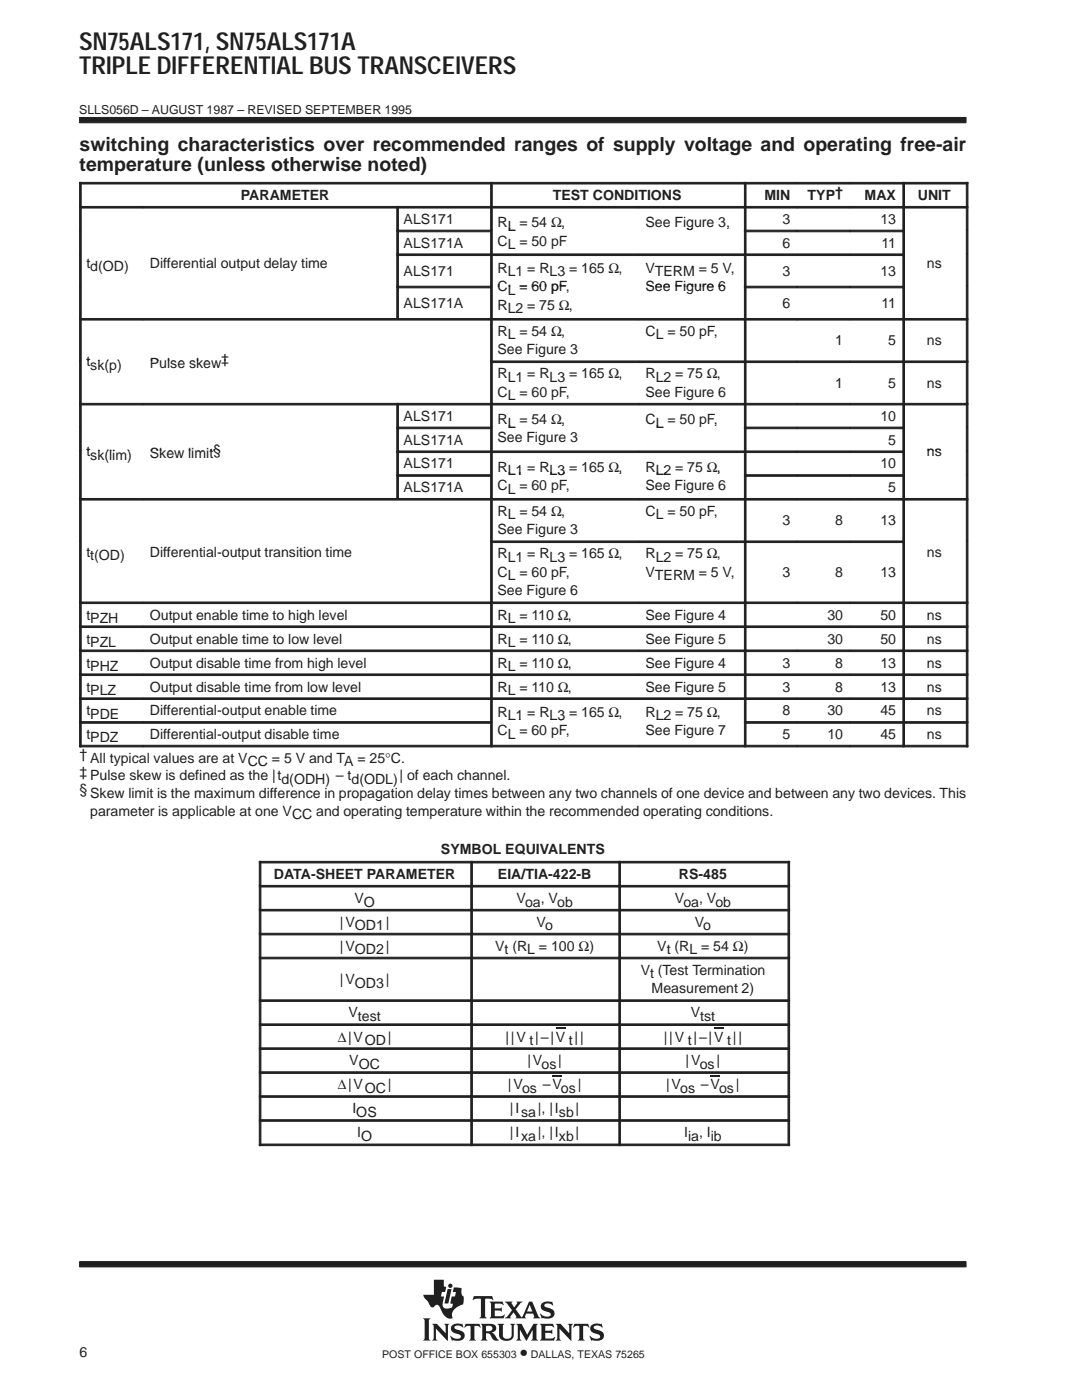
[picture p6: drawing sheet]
<svg xmlns="http://www.w3.org/2000/svg" width="216mm" height="279mm" viewBox="0 0 216 279" stroke-linecap="round" stroke-linejoin="round" font-family="sans-serif">
<g fill="#231f20" stroke="#231f20" stroke-width=".2">
<path d="M15.9 23.4h176.9v1.1h-176.9z" fill-rule="evenodd"/>
<path d="M15.9 251.8h176.9v1h-176.9z" fill-rule="evenodd"/>
</g>
<g fill="#231f20">
<path d="M89.3 257.3h.8l-.6 2.8h-.8z"/>
<path d="M95.9 264.2h2.1a.85 .85 0 0 1 1 .8 .85 .85 0 0 1-.9 .9l.4 .3 .7 1 .4 .2-.2 .1a1.11 1.11 0 0 1-1.4-.9l-.3-.4-.7-.1v1l.3 .4h-1.4l.3-.5v-2.3z" fill-rule="evenodd"/>
<path d="M100.7 259.8h1.6l-.2 .4 .5 .7 .6-.8-.1-.3h1.2l-.5 .3-.9 1.2 1 1.5a.22 .22 0 0 0 .3 0 .22 .22 0 0 0 .1-.2l1.3-2.8h.6l1.2 2.8 .4 .5-1.4-.1a.24 .24 0 0 0 .2-.1 .24 .24 0 0 0 0-.3l-.2-.4h-1.4l-.3 .6 .3 .3h-2.2l.2-.4-.5-.8-.7 .9 .2 .3h-1.3l.5-.4 1-1.2z" fill-rule="evenodd"/>
<path d="M118 264.5a2.12 2.12 0 0 1 1.9-.2l.1-.2 .3 .8-.8-.3h-.7a.35 .35 0 0 0-.3 .2 .35 .35 0 0 0 .2 .4l.5 .2a1.16 1.16 0 0 1 1.2 1.6 1.23 1.23 0 0 1-1.1 .6l-1.1-.1-.2 .1-.4-1 .9 .5 .7 .1a.47 .47 0 0 0 .6-.5 .47 .47 0 0 0-.6-.4 1.29 1.29 0 0 1-1.4-1.5z" fill-rule="evenodd"/>
<path d="M114.6 264.2h2.8l.2 .8-.5-.4h-.6l-.1 .1v2.4l.3 .4h-1.4l.3-.4v-2.4l-.1-.1h-.6l-.6 .4z" fill-rule="evenodd"/>
<path d="M107.7 264.2h2.6l.2 .8-.6-.4-1.1 .1v.9h1l.4-.3v.9l-.3-.2h-1.1v1.1h1.4l.5-.3-.2 .7h-2.8l.3-.5v-2.3z" fill-rule="evenodd"/>
<path d="M110.9 264.2h1l1.7 1.9v-1.5l-.3-.4h1l-.3 .4v3l-2.4-2.4v1.9l.3 .4h-1l.3-.4v-2.5z" fill-rule="evenodd"/>
<path d="M103 264.2h1.1l1.1 2.2 1.2-2.2h.9l-.3 .4v2.5l.4 .4h-1.4l.3-.4v-1.7l-1.3 2.2-1.3-2.3v1.8l.4 .4h-1.1l.3-.5v-2.3z" fill-rule="evenodd"/>
<path d="M90.2 264.5a2.17 2.17 0 0 1 1.9-.2l.1-.2 .3 .8-.8-.3h-.7a.36 .36 0 0 0-.3 .4 .36 .36 0 0 0 .4 .3l.3 .1a1.19 1.19 0 0 1 1.3 1.5l-.1 .1a1.23 1.23 0 0 1-1.1 .6l-1.1-.1-.2 .1-.4-1h.1a1.37 1.37 0 0 0 2.1 .2 .6 .6 0 0 0-.8-.6 1.08 1.08 0 0 1-1-.5 1.08 1.08 0 0 1 0-1.1z" fill-rule="evenodd"/>
<path d="M92.9 264.2h2.8l.2 .8-.5-.4h-.6l-.1 .1v2.4l.3 .4h-1.4l.2-.2 .1-.3v-2.3l-.7-.1-.6 .4z" fill-rule="evenodd"/>
<path d="M99.3 264.2h1.3l-.3 .3 .1 2.2 .2 .4 .8 .1a.73 .73 0 0 0 .7-.8v-1.9l-.3-.3h1l-.3 .3v2a1.56 1.56 0 0 1-1.3 1.1 1.56 1.56 0 0 1-1.5-.6l-.1-2.5z" fill-rule="evenodd"/>
<path d="M86.2 264.2h1l1.7 1.9v-1.5l-.3-.4h1.1l-.3 .3v3.1l-2.4-2.4v1.9l.3 .4h-1.1l.3-.5v-2.3z" fill-rule="evenodd"/>
<path d="M84.4 263.1h1.5l-.3 .3v3.8l.3 .3h-1.5l.3-.5v-3.4z" fill-rule="evenodd"/>
<path d="M94.6 258.7h3.6l.2 .8-.7-.3-.9 .1v3.4l.3 .4h-1.4l.3-.4v-3.4l-1-.1-.7 .2z" fill-rule="evenodd"/>
<path d="M97.7 259.8h2.6l.2 .7-.7-.3h-1.1v.9h1.1l.3-.2v.9l-.3-.2-1.1-.1v1.1l.1 .1h1.3l.5-.4 .1 .1-.2 .7h-2.8l.3-.6v-2.2z" fill-rule="evenodd"/>
<path d="M108.1 260.2l.1-.1a1.87 1.87 0 0 1 1.4-.3l.4 .1 .2-.2 .2 .8-1.1-.4a.44 .44 0 0 0-.7 .4 .44 .44 0 0 0 .6 .4 1.34 1.34 0 0 1 1.4 1.4 1.13 1.13 0 0 1-1.1 .9l-.8-.1a.37 .37 0 0 0-.6 .1l-.3-1 .1-.1 .6 .5 .8 .2a.47 .47 0 0 0 .6-.5 .47 .47 0 0 0-.5-.5h-.2a1.11 1.11 0 0 1-1.2-1.6z" fill-rule="evenodd"/>
<path d="M86.6 255.4h2v1.3l.4 .2-.2 .9h-.6l-.2 .9h.6l-.2 1.1a1.11 1.11 0 0 0 .3 1.3l.6 .1 .9-.3 .2-.7-.5-.1 .2-1.4h.7l.2-.9h-.7l.3-.9 1.5 .2v.9l.1 .5 .3 .2v1a.54 .54 0 0 1-.4 .7l-.4 .2a2.35 2.35 0 0 0-1.5 1.6v.4a.29 .29 0 0 1 .1 .3 .29 .29 0 0 1-.2 .2l-.1 .1a2.21 2.21 0 0 1-2-1.9l-.1-.1a.68 .68 0 0 0-.5-.8 .68 .68 0 0 0-.8 .4 .88 .88 0 0 1-1.1-.8l-.8-1-.2-.6h2.1z" fill-rule="evenodd"/>
<circle cx="89.9" cy="256.6" r=".43"/>
</g>
<g fill="#fff">
<path d="M105.7 260.4l.5 1.3h-1z"/>
<path d="M97 264.7l.6-.1a.56 .56 0 0 1 .7 .5 .56 .56 0 0 1-.7 .6h-.6z" fill-rule="evenodd"/>
</g>
<g fill="#231f20" stroke="#231f20" stroke-width=".2">
<path d="M15.9 36.4h.3v4.8h-.3z" fill-rule="evenodd"/>
<path d="M15.9 36.4h82v.3h-82z" fill-rule="evenodd"/>
<path d="M97.9 36.4h.3v4.8h-.3z" fill-rule="evenodd"/>
<path d="M97.9 36.4h50.6v.3h-50.6z" fill-rule="evenodd"/>
<path d="M148.5 36.4h.4v4.8h-.4z" fill-rule="evenodd"/>
<path d="M148.5 36.4h10.5v.3h-10.5z" fill-rule="evenodd"/>
<path d="M159.1 36.4h10.5v.3h-10.5z" fill-rule="evenodd"/>
<path d="M169.6 36.4h10.5v.3h-10.5z" fill-rule="evenodd"/>
<path d="M180.2 36.4h.3v4.8h-.3z" fill-rule="evenodd"/>
<path d="M192.8 36.4h.3v4.8h-.3z" fill-rule="evenodd"/>
<path d="M180.2 36.4h12.9v.3h-12.9z" fill-rule="evenodd"/>
<path d="M15.9 41.2h.3v4.7h-.3z" fill-rule="evenodd"/>
<path d="M15.9 41.2h12.6v.3h-12.6z" fill-rule="evenodd"/>
<path d="M28.5 41.2h50.7v.3h-50.7z" fill-rule="evenodd"/>
<path d="M79.2 41.2h.3v4.7h-.3z" fill-rule="evenodd"/>
<path d="M79.2 41.2h18.7v.3h-18.7z" fill-rule="evenodd"/>
<path d="M97.9 41.2h.3v4.7h-.3z" fill-rule="evenodd"/>
<path d="M97.9 41.2h29.5v.3h-29.5z" fill-rule="evenodd"/>
<path d="M127.4 41.2h21.1v.3h-21.1z" fill-rule="evenodd"/>
<path d="M148.5 41.2h.4v4.7h-.4z" fill-rule="evenodd"/>
<path d="M148.5 41.2h10.5v.3h-10.5z" fill-rule="evenodd"/>
<path d="M159.1 41.2h10.5v.3h-10.5z" fill-rule="evenodd"/>
<path d="M169.6 41.2h10.5v.3h-10.5z" fill-rule="evenodd"/>
<path d="M180.2 41.2h.3v4.7h-.3z" fill-rule="evenodd"/>
<path d="M192.8 41.2h.3v4.7h-.3z" fill-rule="evenodd"/>
<path d="M180.2 41.2h12.9v.3h-12.9z" fill-rule="evenodd"/>
<path d="M15.9 45.9h.3v4.8h-.3z" fill-rule="evenodd"/>
<path d="M79.2 45.9h.3v4.8h-.3z" fill-rule="evenodd"/>
<path d="M79.2 45.9h18.7v.4h-18.7z" fill-rule="evenodd"/>
<path d="M97.9 45.9h.3v4.8h-.3z" fill-rule="evenodd"/>
<path d="M148.5 45.9h.4v4.8h-.4z" fill-rule="evenodd"/>
<path d="M148.5 45.9h10.5v.4h-10.5z" fill-rule="evenodd"/>
<path d="M159.1 45.9h10.5v.4h-10.5z" fill-rule="evenodd"/>
<path d="M169.6 45.9h10.5v.4h-10.5z" fill-rule="evenodd"/>
<path d="M180.2 45.9h.3v4.8h-.3z" fill-rule="evenodd"/>
<path d="M192.8 45.9h.3v4.8h-.3z" fill-rule="evenodd"/>
<path d="M15.9 50.7h.3v6.4h-.3z" fill-rule="evenodd"/>
<path d="M79.2 50.7h.3v6.4h-.3z" fill-rule="evenodd"/>
<path d="M79.2 50.7h18.7v.3h-18.7z" fill-rule="evenodd"/>
<path d="M97.9 50.7h.3v6.4h-.3z" fill-rule="evenodd"/>
<path d="M97.9 50.7h29.5v.3h-29.5z" fill-rule="evenodd"/>
<path d="M127.4 50.7h21.1v.3h-21.1z" fill-rule="evenodd"/>
<path d="M148.5 50.7h.4v6.4h-.4z" fill-rule="evenodd"/>
<path d="M148.5 50.7h10.5v.3h-10.5z" fill-rule="evenodd"/>
<path d="M159.1 50.7h10.5v.3h-10.5z" fill-rule="evenodd"/>
<path d="M169.6 50.7h10.5v.3h-10.5z" fill-rule="evenodd"/>
<path d="M180.2 50.7h.3v6.4h-.3z" fill-rule="evenodd"/>
<path d="M192.8 50.7h.3v6.4h-.3z" fill-rule="evenodd"/>
<path d="M15.9 57.1h.3v6.4h-.3z" fill-rule="evenodd"/>
<path d="M79.2 57.1h.3v6.4h-.3z" fill-rule="evenodd"/>
<path d="M79.2 57.1h18.7v.3h-18.7z" fill-rule="evenodd"/>
<path d="M97.9 57.1h.3v6.4h-.3z" fill-rule="evenodd"/>
<path d="M148.5 57.1h.4v6.4h-.4z" fill-rule="evenodd"/>
<path d="M148.5 57.1h10.5v.3h-10.5z" fill-rule="evenodd"/>
<path d="M159.1 57.1h10.5v.3h-10.5z" fill-rule="evenodd"/>
<path d="M169.6 57.1h10.5v.3h-10.5z" fill-rule="evenodd"/>
<path d="M180.2 57.1h.3v6.4h-.3z" fill-rule="evenodd"/>
<path d="M192.8 57.1h.3v6.4h-.3z" fill-rule="evenodd"/>
<path d="M15.9 63.6h.3v8.4h-.3z" fill-rule="evenodd"/>
<path d="M15.9 63.6h12.6v.3h-12.6z" fill-rule="evenodd"/>
<path d="M28.5 63.6h69.4v.3h-69.4z" fill-rule="evenodd"/>
<path d="M97.9 63.6h.3v8.4h-.3z" fill-rule="evenodd"/>
<path d="M97.9 63.6h29.5v.3h-29.5z" fill-rule="evenodd"/>
<path d="M127.4 63.6h21.1v.3h-21.1z" fill-rule="evenodd"/>
<path d="M148.5 63.6h.4v8.4h-.4z" fill-rule="evenodd"/>
<path d="M148.5 63.6h10.5v.3h-10.5z" fill-rule="evenodd"/>
<path d="M159.1 63.6h10.5v.3h-10.5z" fill-rule="evenodd"/>
<path d="M169.6 63.6h10.5v.3h-10.5z" fill-rule="evenodd"/>
<path d="M180.2 63.6h.3v8.4h-.3z" fill-rule="evenodd"/>
<path d="M192.8 63.6h.3v8.4h-.3z" fill-rule="evenodd"/>
<path d="M180.2 63.6h12.9v.3h-12.9z" fill-rule="evenodd"/>
<path d="M15.9 72h.3v8.5h-.3z" fill-rule="evenodd"/>
<path d="M97.9 72h.3v8.5h-.3z" fill-rule="evenodd"/>
<path d="M97.9 72h29.5v.4h-29.5z" fill-rule="evenodd"/>
<path d="M127.4 72h21.1v.4h-21.1z" fill-rule="evenodd"/>
<path d="M148.5 72h.4v8.5h-.4z" fill-rule="evenodd"/>
<path d="M148.5 72h10.5v.4h-10.5z" fill-rule="evenodd"/>
<path d="M159.1 72h10.5v.4h-10.5z" fill-rule="evenodd"/>
<path d="M169.6 72h10.5v.4h-10.5z" fill-rule="evenodd"/>
<path d="M180.2 72h.3v8.5h-.3z" fill-rule="evenodd"/>
<path d="M192.8 72h.3v8.5h-.3z" fill-rule="evenodd"/>
<path d="M180.2 72h12.9v.4h-12.9z" fill-rule="evenodd"/>
<path d="M15.9 80.5h.3v4.7h-.3z" fill-rule="evenodd"/>
<path d="M15.9 80.5h12.6v.3h-12.6z" fill-rule="evenodd"/>
<path d="M28.5 80.5h50.7v.3h-50.7z" fill-rule="evenodd"/>
<path d="M79.2 80.5h.3v4.7h-.3z" fill-rule="evenodd"/>
<path d="M79.2 80.5h18.7v.3h-18.7z" fill-rule="evenodd"/>
<path d="M97.9 80.5h.3v4.7h-.3z" fill-rule="evenodd"/>
<path d="M97.9 80.5h29.5v.3h-29.5z" fill-rule="evenodd"/>
<path d="M127.4 80.5h21.1v.3h-21.1z" fill-rule="evenodd"/>
<path d="M148.5 80.5h.4v4.7h-.4z" fill-rule="evenodd"/>
<path d="M148.5 80.5h10.5v.3h-10.5z" fill-rule="evenodd"/>
<path d="M159.1 80.5h10.5v.3h-10.5z" fill-rule="evenodd"/>
<path d="M169.6 80.5h10.5v.3h-10.5z" fill-rule="evenodd"/>
<path d="M180.2 80.5h.3v4.7h-.3z" fill-rule="evenodd"/>
<path d="M192.8 80.5h.3v4.7h-.3z" fill-rule="evenodd"/>
<path d="M180.2 80.5h12.9v.3h-12.9z" fill-rule="evenodd"/>
<path d="M15.9 85.2h.3v4.8h-.3z" fill-rule="evenodd"/>
<path d="M79.2 85.2h.3v4.8h-.3z" fill-rule="evenodd"/>
<path d="M79.2 85.2h18.7v.4h-18.7z" fill-rule="evenodd"/>
<path d="M97.9 85.2h.3v4.8h-.3z" fill-rule="evenodd"/>
<path d="M148.5 85.2h.4v4.8h-.4z" fill-rule="evenodd"/>
<path d="M148.5 85.2h10.5v.4h-10.5z" fill-rule="evenodd"/>
<path d="M159.1 85.2h10.5v.4h-10.5z" fill-rule="evenodd"/>
<path d="M169.6 85.2h10.5v.4h-10.5z" fill-rule="evenodd"/>
<path d="M180.2 85.2h.3v4.8h-.3z" fill-rule="evenodd"/>
<path d="M192.8 85.2h.3v4.8h-.3z" fill-rule="evenodd"/>
<path d="M15.9 90h.3v4.7h-.3z" fill-rule="evenodd"/>
<path d="M79.2 90h.3v4.7h-.3z" fill-rule="evenodd"/>
<path d="M79.2 90h18.7v.3h-18.7z" fill-rule="evenodd"/>
<path d="M97.9 90h.3v4.7h-.3z" fill-rule="evenodd"/>
<path d="M97.9 90h29.5v.3h-29.5z" fill-rule="evenodd"/>
<path d="M127.4 90h21.1v.3h-21.1z" fill-rule="evenodd"/>
<path d="M148.5 90h.4v4.7h-.4z" fill-rule="evenodd"/>
<path d="M148.5 90h10.5v.3h-10.5z" fill-rule="evenodd"/>
<path d="M159.1 90h10.5v.3h-10.5z" fill-rule="evenodd"/>
<path d="M169.6 90h10.5v.3h-10.5z" fill-rule="evenodd"/>
<path d="M180.2 90h.3v4.7h-.3z" fill-rule="evenodd"/>
<path d="M192.8 90h.3v4.7h-.3z" fill-rule="evenodd"/>
<path d="M15.9 94.7h.3v4.8h-.3z" fill-rule="evenodd"/>
<path d="M79.2 94.7h.3v4.8h-.3z" fill-rule="evenodd"/>
<path d="M79.2 94.7h18.7v.4h-18.7z" fill-rule="evenodd"/>
<path d="M97.9 94.7h.3v4.8h-.3z" fill-rule="evenodd"/>
<path d="M148.5 94.7h.4v4.8h-.4z" fill-rule="evenodd"/>
<path d="M148.5 94.7h10.5v.4h-10.5z" fill-rule="evenodd"/>
<path d="M159.1 94.7h10.5v.4h-10.5z" fill-rule="evenodd"/>
<path d="M169.6 94.7h10.5v.4h-10.5z" fill-rule="evenodd"/>
<path d="M180.2 94.7h.3v4.8h-.3z" fill-rule="evenodd"/>
<path d="M192.8 94.7h.3v4.8h-.3z" fill-rule="evenodd"/>
<path d="M15.9 99.5h.3v8.4h-.3z" fill-rule="evenodd"/>
<path d="M15.9 99.5h12.6v.3h-12.6z" fill-rule="evenodd"/>
<path d="M28.5 99.5h69.4v.3h-69.4z" fill-rule="evenodd"/>
<path d="M97.9 99.5h.3v8.4h-.3z" fill-rule="evenodd"/>
<path d="M97.9 99.5h29.5v.3h-29.5z" fill-rule="evenodd"/>
<path d="M127.4 99.5h21.1v.3h-21.1z" fill-rule="evenodd"/>
<path d="M148.5 99.5h.4v8.4h-.4z" fill-rule="evenodd"/>
<path d="M148.5 99.5h10.5v.3h-10.5z" fill-rule="evenodd"/>
<path d="M159.1 99.5h10.5v.3h-10.5z" fill-rule="evenodd"/>
<path d="M169.6 99.5h10.5v.3h-10.5z" fill-rule="evenodd"/>
<path d="M180.2 99.5h.3v8.4h-.3z" fill-rule="evenodd"/>
<path d="M192.8 99.5h.3v8.4h-.3z" fill-rule="evenodd"/>
<path d="M180.2 99.5h12.9v.3h-12.9z" fill-rule="evenodd"/>
<path d="M15.9 108h.3v12.1h-.3z" fill-rule="evenodd"/>
<path d="M97.9 108h.3v12.1h-.3z" fill-rule="evenodd"/>
<path d="M97.9 108h29.5v.3h-29.5z" fill-rule="evenodd"/>
<path d="M127.4 108h21.1v.3h-21.1z" fill-rule="evenodd"/>
<path d="M148.5 108h.4v12.1h-.4z" fill-rule="evenodd"/>
<path d="M148.5 108h10.5v.3h-10.5z" fill-rule="evenodd"/>
<path d="M159.1 108h10.5v.3h-10.5z" fill-rule="evenodd"/>
<path d="M169.6 108h10.5v.3h-10.5z" fill-rule="evenodd"/>
<path d="M180.2 108h.3v12.1h-.3z" fill-rule="evenodd"/>
<path d="M192.8 108h.3v12.1h-.3z" fill-rule="evenodd"/>
<path d="M15.9 120.1h.3v4.8h-.3z" fill-rule="evenodd"/>
<path d="M15.9 120.1h12.6v.4h-12.6z" fill-rule="evenodd"/>
<path d="M28.5 120.1h69.4v.4h-69.4z" fill-rule="evenodd"/>
<path d="M97.9 120.1h.3v4.8h-.3z" fill-rule="evenodd"/>
<path d="M97.9 120.1h29.5v.4h-29.5z" fill-rule="evenodd"/>
<path d="M127.4 120.1h21.1v.4h-21.1z" fill-rule="evenodd"/>
<path d="M148.5 120.1h.4v4.8h-.4z" fill-rule="evenodd"/>
<path d="M148.5 120.1h10.5v.4h-10.5z" fill-rule="evenodd"/>
<path d="M159.1 120.1h10.5v.4h-10.5z" fill-rule="evenodd"/>
<path d="M169.6 120.1h10.5v.4h-10.5z" fill-rule="evenodd"/>
<path d="M180.2 120.1h.3v4.8h-.3z" fill-rule="evenodd"/>
<path d="M192.8 120.1h.3v4.8h-.3z" fill-rule="evenodd"/>
<path d="M180.2 120.1h12.9v.4h-12.9z" fill-rule="evenodd"/>
<path d="M15.9 124.9h.3v4.8h-.3z" fill-rule="evenodd"/>
<path d="M15.9 124.9h12.6v.3h-12.6z" fill-rule="evenodd"/>
<path d="M28.5 124.9h69.4v.3h-69.4z" fill-rule="evenodd"/>
<path d="M97.9 124.9h.3v4.8h-.3z" fill-rule="evenodd"/>
<path d="M97.9 124.9h29.5v.3h-29.5z" fill-rule="evenodd"/>
<path d="M127.4 124.9h21.1v.3h-21.1z" fill-rule="evenodd"/>
<path d="M148.5 124.9h.4v4.8h-.4z" fill-rule="evenodd"/>
<path d="M148.5 124.9h10.5v.3h-10.5z" fill-rule="evenodd"/>
<path d="M159.1 124.9h10.5v.3h-10.5z" fill-rule="evenodd"/>
<path d="M169.6 124.9h10.5v.3h-10.5z" fill-rule="evenodd"/>
<path d="M180.2 124.9h.3v4.8h-.3z" fill-rule="evenodd"/>
<path d="M192.8 124.9h.3v4.8h-.3z" fill-rule="evenodd"/>
<path d="M180.2 124.9h12.9v.3h-12.9z" fill-rule="evenodd"/>
<path d="M15.9 129.7h.3v4.8h-.3z" fill-rule="evenodd"/>
<path d="M15.9 129.7h12.6v.3h-12.6z" fill-rule="evenodd"/>
<path d="M28.5 129.7h69.4v.3h-69.4z" fill-rule="evenodd"/>
<path d="M97.9 129.7h.3v4.8h-.3z" fill-rule="evenodd"/>
<path d="M97.9 129.7h29.5v.3h-29.5z" fill-rule="evenodd"/>
<path d="M127.4 129.7h21.1v.3h-21.1z" fill-rule="evenodd"/>
<path d="M148.5 129.7h.4v4.8h-.4z" fill-rule="evenodd"/>
<path d="M148.5 129.7h10.5v.3h-10.5z" fill-rule="evenodd"/>
<path d="M159.1 129.7h10.5v.3h-10.5z" fill-rule="evenodd"/>
<path d="M169.6 129.7h10.5v.3h-10.5z" fill-rule="evenodd"/>
<path d="M180.2 129.7h.3v4.8h-.3z" fill-rule="evenodd"/>
<path d="M192.8 129.7h.3v4.8h-.3z" fill-rule="evenodd"/>
<path d="M180.2 129.7h12.9v.3h-12.9z" fill-rule="evenodd"/>
<path d="M15.9 134.5h.3v4.8h-.3z" fill-rule="evenodd"/>
<path d="M15.9 134.5h12.6v.3h-12.6z" fill-rule="evenodd"/>
<path d="M28.5 134.5h69.4v.3h-69.4z" fill-rule="evenodd"/>
<path d="M97.9 134.5h.3v4.8h-.3z" fill-rule="evenodd"/>
<path d="M97.9 134.5h29.5v.3h-29.5z" fill-rule="evenodd"/>
<path d="M127.4 134.5h21.1v.3h-21.1z" fill-rule="evenodd"/>
<path d="M148.5 134.5h.4v4.8h-.4z" fill-rule="evenodd"/>
<path d="M148.5 134.5h10.5v.3h-10.5z" fill-rule="evenodd"/>
<path d="M159.1 134.5h10.5v.3h-10.5z" fill-rule="evenodd"/>
<path d="M169.6 134.5h10.5v.3h-10.5z" fill-rule="evenodd"/>
<path d="M180.2 134.5h.3v4.8h-.3z" fill-rule="evenodd"/>
<path d="M192.8 134.5h.3v4.8h-.3z" fill-rule="evenodd"/>
<path d="M180.2 134.5h12.9v.3h-12.9z" fill-rule="evenodd"/>
<path d="M15.9 139.3h.3v4.7h-.3z" fill-rule="evenodd"/>
<path d="M15.9 139.3h12.6v.3h-12.6z" fill-rule="evenodd"/>
<path d="M28.5 139.3h69.4v.3h-69.4z" fill-rule="evenodd"/>
<path d="M97.9 139.3h.3v4.7h-.3z" fill-rule="evenodd"/>
<path d="M97.9 139.3h29.5v.3h-29.5z" fill-rule="evenodd"/>
<path d="M127.4 139.3h21.1v.3h-21.1z" fill-rule="evenodd"/>
<path d="M148.5 139.3h.4v4.7h-.4z" fill-rule="evenodd"/>
<path d="M148.5 139.3h10.5v.3h-10.5z" fill-rule="evenodd"/>
<path d="M159.1 139.3h10.5v.3h-10.5z" fill-rule="evenodd"/>
<path d="M169.6 139.3h10.5v.3h-10.5z" fill-rule="evenodd"/>
<path d="M180.2 139.3h.3v4.7h-.3z" fill-rule="evenodd"/>
<path d="M192.8 139.3h.3v4.7h-.3z" fill-rule="evenodd"/>
<path d="M180.2 139.3h12.9v.3h-12.9z" fill-rule="evenodd"/>
<path d="M15.9 144h.3v5.1h-.3z" fill-rule="evenodd"/>
<path d="M15.9 144h12.6v.3h-12.6z" fill-rule="evenodd"/>
<path d="M15.9 148.7h12.6v.4h-12.6z" fill-rule="evenodd"/>
<path d="M28.5 144h69.4v.3h-69.4z" fill-rule="evenodd"/>
<path d="M28.5 148.7h69.4v.4h-69.4z" fill-rule="evenodd"/>
<path d="M97.9 144h.3v5.1h-.3z" fill-rule="evenodd"/>
<path d="M97.9 148.7h29.5v.4h-29.5z" fill-rule="evenodd"/>
<path d="M127.4 148.7h21.1v.4h-21.1z" fill-rule="evenodd"/>
<path d="M148.5 144h.4v5.1h-.4z" fill-rule="evenodd"/>
<path d="M148.5 144h10.5v.3h-10.5z" fill-rule="evenodd"/>
<path d="M148.5 148.7h10.5v.4h-10.5z" fill-rule="evenodd"/>
<path d="M159.1 144h10.5v.3h-10.5z" fill-rule="evenodd"/>
<path d="M159.1 148.7h10.5v.4h-10.5z" fill-rule="evenodd"/>
<path d="M169.6 144h10.5v.3h-10.5z" fill-rule="evenodd"/>
<path d="M169.6 148.7h10.5v.4h-10.5z" fill-rule="evenodd"/>
<path d="M180.2 144h.3v5.1h-.3z" fill-rule="evenodd"/>
<path d="M192.8 144h.3v5.1h-.3z" fill-rule="evenodd"/>
<path d="M180.2 144h12.9v.3h-12.9z" fill-rule="evenodd"/>
<path d="M180.2 148.7h12.9v.4h-12.9z" fill-rule="evenodd"/>
<path d="M51.7 171.9h.4v4.8h-.4z" fill-rule="evenodd"/>
<path d="M51.7 171.9h42.2v.3h-42.2z" fill-rule="evenodd"/>
<path d="M93.9 171.9h.4v4.8h-.4z" fill-rule="evenodd"/>
<path d="M93.9 171.9h29.6v.3h-29.6z" fill-rule="evenodd"/>
<path d="M123.5 171.9h.3v4.8h-.3z" fill-rule="evenodd"/>
<path d="M157.2 171.9h.4v4.8h-.4z" fill-rule="evenodd"/>
<path d="M123.5 171.9h34.1v.3h-34.1z" fill-rule="evenodd"/>
<path d="M51.7 176.7h.4v4.8h-.4z" fill-rule="evenodd"/>
<path d="M51.7 176.7h42.2v.3h-42.2z" fill-rule="evenodd"/>
<path d="M93.9 176.7h.4v4.8h-.4z" fill-rule="evenodd"/>
<path d="M93.9 176.7h29.6v.3h-29.6z" fill-rule="evenodd"/>
<path d="M123.5 176.7h.3v4.8h-.3z" fill-rule="evenodd"/>
<path d="M157.2 176.7h.4v4.8h-.4z" fill-rule="evenodd"/>
<path d="M123.5 176.7h34.1v.3h-34.1z" fill-rule="evenodd"/>
<path d="M51.7 181.5h.4v4.7h-.4z" fill-rule="evenodd"/>
<path d="M51.7 181.5h42.2v.3h-42.2z" fill-rule="evenodd"/>
<path d="M93.9 181.5h.4v4.7h-.4z" fill-rule="evenodd"/>
<path d="M93.9 181.5h29.6v.3h-29.6z" fill-rule="evenodd"/>
<path d="M123.5 181.5h.3v4.7h-.3z" fill-rule="evenodd"/>
<path d="M157.2 181.5h.4v4.7h-.4z" fill-rule="evenodd"/>
<path d="M123.5 181.5h34.1v.3h-34.1z" fill-rule="evenodd"/>
<path d="M51.7 186.3h.4v4.7h-.4z" fill-rule="evenodd"/>
<path d="M51.7 186.3h42.2v.3h-42.2z" fill-rule="evenodd"/>
<path d="M93.9 186.3h.4v4.7h-.4z" fill-rule="evenodd"/>
<path d="M93.9 186.3h29.6v.3h-29.6z" fill-rule="evenodd"/>
<path d="M123.5 186.3h.3v4.7h-.3z" fill-rule="evenodd"/>
<path d="M157.2 186.3h.4v4.7h-.4z" fill-rule="evenodd"/>
<path d="M123.5 186.3h34.1v.3h-34.1z" fill-rule="evenodd"/>
<path d="M51.7 191h.4v8.5h-.4z" fill-rule="evenodd"/>
<path d="M51.7 191h42.2v.4h-42.2z" fill-rule="evenodd"/>
<path d="M93.9 191h.4v8.5h-.4z" fill-rule="evenodd"/>
<path d="M93.9 191h29.6v.4h-29.6z" fill-rule="evenodd"/>
<path d="M123.5 191h.3v8.5h-.3z" fill-rule="evenodd"/>
<path d="M157.2 191h.4v8.5h-.4z" fill-rule="evenodd"/>
<path d="M123.5 191h34.1v.4h-34.1z" fill-rule="evenodd"/>
<path d="M51.7 199.5h.4v4.8h-.4z" fill-rule="evenodd"/>
<path d="M51.7 199.5h42.2v.4h-42.2z" fill-rule="evenodd"/>
<path d="M93.9 199.5h.4v4.8h-.4z" fill-rule="evenodd"/>
<path d="M93.9 199.5h29.6v.4h-29.6z" fill-rule="evenodd"/>
<path d="M123.5 199.5h.3v4.8h-.3z" fill-rule="evenodd"/>
<path d="M157.2 199.5h.4v4.8h-.4z" fill-rule="evenodd"/>
<path d="M123.5 199.5h34.1v.4h-34.1z" fill-rule="evenodd"/>
<path d="M51.7 204.3h.4v4.8h-.4z" fill-rule="evenodd"/>
<path d="M51.7 204.3h42.2v.4h-42.2z" fill-rule="evenodd"/>
</g>
<path d="M110.9 205h1.9v.4h-1.9z" fill-rule="evenodd" fill="#231f20"/>
<g fill="#231f20" stroke="#231f20" stroke-width=".2">
<path d="M93.9 204.3h.4v4.8h-.4z" fill-rule="evenodd"/>
<path d="M93.9 204.3h29.6v.4h-29.6z" fill-rule="evenodd"/>
</g>
<path d="M142.5 205h1.9v.4h-1.9z" fill-rule="evenodd" fill="#231f20"/>
<g fill="#231f20" stroke="#231f20" stroke-width=".2">
<path d="M123.5 204.3h.3v4.8h-.3z" fill-rule="evenodd"/>
<path d="M157.2 204.3h.4v4.8h-.4z" fill-rule="evenodd"/>
<path d="M123.5 204.3h34.1v.4h-34.1z" fill-rule="evenodd"/>
<path d="M51.7 209.1h.4v4.8h-.4z" fill-rule="evenodd"/>
<path d="M51.7 209.1h42.2v.3h-42.2z" fill-rule="evenodd"/>
<path d="M93.9 209.1h.4v4.8h-.4z" fill-rule="evenodd"/>
<path d="M93.9 209.1h29.6v.3h-29.6z" fill-rule="evenodd"/>
<path d="M123.5 209.1h.3v4.8h-.3z" fill-rule="evenodd"/>
<path d="M157.2 209.1h.4v4.8h-.4z" fill-rule="evenodd"/>
<path d="M123.5 209.1h34.1v.3h-34.1z" fill-rule="evenodd"/>
<path d="M51.7 213.9h.4v4.8h-.4z" fill-rule="evenodd"/>
<path d="M51.7 213.9h42.2v.3h-42.2z" fill-rule="evenodd"/>
</g>
<path d="M110.2 214.6h1.9v.3h-1.9z" fill-rule="evenodd" fill="#231f20"/>
<g fill="#231f20" stroke="#231f20" stroke-width=".2">
<path d="M93.9 213.9h.4v4.8h-.4z" fill-rule="evenodd"/>
<path d="M93.9 213.9h29.6v.3h-29.6z" fill-rule="evenodd"/>
</g>
<path d="M141.8 214.6h1.9v.3h-1.9z" fill-rule="evenodd" fill="#231f20"/>
<g fill="#231f20" stroke="#231f20" stroke-width=".2">
<path d="M123.5 213.9h.3v4.8h-.3z" fill-rule="evenodd"/>
<path d="M157.2 213.9h.4v4.8h-.4z" fill-rule="evenodd"/>
<path d="M123.5 213.9h34.1v.3h-34.1z" fill-rule="evenodd"/>
<path d="M51.7 218.7h.4v4.7h-.4z" fill-rule="evenodd"/>
<path d="M51.7 218.7h42.2v.3h-42.2z" fill-rule="evenodd"/>
<path d="M93.9 218.7h.4v4.7h-.4z" fill-rule="evenodd"/>
<path d="M93.9 218.7h29.6v.3h-29.6z" fill-rule="evenodd"/>
<path d="M123.5 218.7h.3v4.7h-.3z" fill-rule="evenodd"/>
<path d="M157.2 218.7h.4v4.7h-.4z" fill-rule="evenodd"/>
<path d="M123.5 218.7h34.1v.3h-34.1z" fill-rule="evenodd"/>
<path d="M51.7 223.5h.4v5.1h-.4z" fill-rule="evenodd"/>
<path d="M51.7 223.5h42.2v.3h-42.2z" fill-rule="evenodd"/>
<path d="M51.7 228.3h42.2v.3h-42.2z" fill-rule="evenodd"/>
<path d="M93.9 223.5h.4v5.1h-.4z" fill-rule="evenodd"/>
<path d="M93.9 223.5h29.6v.3h-29.6z" fill-rule="evenodd"/>
<path d="M93.9 228.3h29.6v.3h-29.6z" fill-rule="evenodd"/>
<path d="M123.5 223.5h.3v5.1h-.3z" fill-rule="evenodd"/>
<path d="M157.2 223.5h.4v5.1h-.4z" fill-rule="evenodd"/>
<path d="M123.5 223.5h34.1v.3h-34.1z" fill-rule="evenodd"/>
<path d="M123.5 228.3h34.1v.3h-34.1z" fill-rule="evenodd"/>
</g>
<g font-size="4.9" fill="#231f20">
<text x="15.8" y="9.9">SN75ALS171, SN75ALS171A</text>
<text x="15.8" y="14.8">TRIPLE DIFFERENTIAL BUS TRANSCEIVERS</text>
</g>
<g font-size="3.9" fill="#231f20">
<text x="15.9" y="30.2">switching characteristics over recommended ranges of supply voltage and operating free-air</text>
<text x="15.9" y="34">temperature (unless otherwise noted)</text>
</g>
<text font-size="3.5" fill="#231f20" x="103.7" y="271">•</text>
<g font-size="2.8" fill="#231f20">
<text x="48.1" y="39.9">PARAMETER</text>
<text x="110.3" y="39.9">TEST CONDITIONS</text>
<text x="152.5" y="39.9">MIN</text>
<text x="161.2" y="39.9">TYP†</text>
<text x="172.5" y="39.9">MAX</text>
<text x="183.1" y="39.9">UNIT</text>
<text x="80.5" y="44.7">ALS171</text>
<text x="99.3" y="45.3">RL = 54 Ω,,</text>
<text x="101.3" y="46">L</text>
<text x="128.8" y="45.3">See Figure 3,,</text>
<text x="136.9" y="45.3">g</text>
<text x="156.1" y="44.7">3</text>
<text x="175.7" y="44.7">13</text>
<text x="17.2" y="53.5">td(OD)</text>
<text x="29.9" y="53.5">Differential output delay time</text>
<text x="80.5" y="49.4">ALS171A</text>
<text x="99.3" y="49">CL = 50 pF</text>
<text x="156.1" y="49.4">6</text>
<text x="175.9" y="49.4">11</text>
<text x="184.9" y="53.5">ns</text>
<text x="80.5" y="55">ALS171</text>
<text x="99.3" y="54.5">RL1 = RL3 = 165 Ω,</text>
<text x="99.3" y="58.1">CL = 60 pF,</text>
<text x="99.3" y="58.1">CL = 60 pF</text>
<text x="128.8" y="54.5">VTERM = 5 V,</text>
<text x="128.8" y="58.1">See Figure 6</text>
<text x="156.1" y="55">3</text>
<text x="175.7" y="55">13</text>
<text x="80.5" y="61.5">ALS171A</text>
<text x="99.3" y="61.8">RL2 = 75 Ω,</text>
<text x="156.1" y="61.5">6</text>
<text x="175.9" y="61.5">11</text>
<text x="99.3" y="67">RL = 54 Ω,</text>
<text x="99.3" y="70.7">See Figure 3</text>
<text x="128.8" y="67">CL = 50 pF,</text>
<text x="166.7" y="68.9">1</text>
<text x="177.2" y="68.9">5</text>
<text x="184.9" y="68.9">ns</text>
<text x="17.2" y="73.1">t k( )</text>
<text x="17.2" y="73.1">tsk(p)</text>
<text x="29.9" y="73.4">Pulse skew‡</text>
<text x="99.3" y="75.5">RL1 = RL3 = 165 Ω,</text>
<text x="128.8" y="75.5">RL2 = 75 Ω,</text>
<text x="166.7" y="77.4">1</text>
<text x="177.2" y="77.4">5</text>
<text x="184.9" y="77.4">ns</text>
<text x="80.5" y="84">ALS171</text>
<text x="99.3" y="79.2">CL = 60 pF,</text>
<text x="128.8" y="79.2">See Figure 6</text>
<text x="175.7" y="84">10</text>
<text x="80.5" y="88.7">ALS171A</text>
<text x="99.3" y="84.6">RL = 54 Ω,,</text>
<text x="99.3" y="88.3">See Figure 3</text>
<text x="101.3" y="85.3">L</text>
<text x="128.8" y="84.6">CL = 50 pF,,</text>
<text x="130.8" y="85.3">L</text>
<text x="177.2" y="88.7">5</text>
<text x="17.2" y="91.1">t k(li</text>
<text x="17.2" y="91.1">tsk(lim))</text>
<text x="29.9" y="91.5">Skew limit§</text>
<text x="42.6" y="90.8">§</text>
<text x="80.5" y="93.5">ALS171</text>
<text x="99.3" y="94.1">RL1 = RL3</text>
<text x="101.3" y="94.8">L1</text>
<text x="109.7" y="94.8">L3 = 165 Ω,,</text>
<text x="128.8" y="94.1">RL2 = 75 Ω,,</text>
<text x="130.8" y="94.8">L2</text>
<text x="175.7" y="93.5">10</text>
<text x="184.9" y="91.1">ns</text>
<text x="80.5" y="98.2">ALS171A</text>
<text x="99.3" y="97.8">CL = 60 pF,</text>
<text x="128.8" y="97.8">See Figure 6</text>
<text x="177.2" y="98.2">5</text>
<text x="99.3" y="103">RL = 54 Ω,</text>
<text x="99.3" y="106.6">See Figure 3</text>
<text x="128.8" y="103">CL = 50 pF,</text>
<text x="156.1" y="104.8">3</text>
<text x="166.7" y="104.8">8</text>
<text x="175.7" y="104.8">13</text>
<text x="17.2" y="111.1">tt(OD)</text>
<text x="29.9" y="111.1">Differential-output transition time</text>
<text x="99.3" y="111.4">RL1 = RL3 = 165 Ω,</text>
<text x="128.8" y="111.4">RL2 = 75 Ω,</text>
<text x="184.9" y="111.1">ns</text>
<text x="99.3" y="115.1">CL = 60 pF,</text>
<text x="99.3" y="118.8">See Figure 6</text>
<text x="128.8" y="115.1">VTERM = 5 V,</text>
<text x="156.1" y="115.2">3</text>
<text x="166.7" y="115.2">8</text>
<text x="175.7" y="115.2">13</text>
<text x="17.2" y="123.7">tPZH</text>
<text x="29.9" y="123.7">Output enable time to high level</text>
<text x="99.3" y="123.7">RL = 110 Ω,</text>
<text x="128.8" y="123.7">See Figure 4</text>
<text x="165.1" y="123.7">30</text>
<text x="175.7" y="123.7">50</text>
<text x="184.9" y="123.7">ns</text>
<text x="17.2" y="128.4">tPZL</text>
<text x="29.9" y="128.4">Output enable time to low level</text>
<text x="99.3" y="128.4">RL = 110 Ω,</text>
<text x="128.8" y="128.4">See Figure 5</text>
<text x="165.1" y="128.4">30</text>
<text x="175.7" y="128.4">50</text>
<text x="184.9" y="128.4">ns</text>
<text x="17.2" y="133.2">tPHZ</text>
<text x="29.9" y="133.2">Output disable time from high level</text>
<text x="99.3" y="133.2">RL = 110 Ω,</text>
<text x="128.8" y="133.2">See Figure 4</text>
<text x="156.1" y="133.2">3</text>
<text x="166.7" y="133.2">8</text>
<text x="175.7" y="133.2">13</text>
<text x="184.9" y="133.2">ns</text>
<text x="17.2" y="138">tPLZ</text>
<text x="17.2" y="142.8">tPDE</text>
<text x="29.9" y="138">Output disable time from low level</text>
<text x="29.9" y="142.8">Differential-output enable time</text>
<text x="99.3" y="138">RL = 110 Ω,</text>
<text x="99.3" y="143.1">RL1</text>
<text x="101.3" y="143.8">L1 = RL3</text>
<text x="109.7" y="143.8">L3 = 165 Ω,</text>
<text x="128.8" y="138">See Figure 5</text>
<text x="128.8" y="143.1">RL2</text>
<text x="130.8" y="143.8">L2 = 75 Ω,</text>
<text x="156.1" y="138">3</text>
<text x="156.1" y="142.8">8</text>
<text x="165.1" y="142.8">30</text>
<text x="166.7" y="138">8</text>
<text x="175.7" y="138">13</text>
<text x="175.7" y="142.8">45</text>
<text x="184.9" y="138">ns</text>
<text x="184.9" y="142.8">ns</text>
<text x="17.2" y="147.5">tPDZ</text>
<text x="29.9" y="147.5">Differential-output disable time</text>
<text x="99.3" y="146.7">CL = 60 pF,</text>
<text x="128.8" y="146.7">See Figure 7</text>
<text x="156.1" y="147.5">5</text>
<text x="165.1" y="147.5">10</text>
<text x="175.7" y="147.5">45</text>
<text x="184.9" y="147.5">ns</text>
<text x="15.9" y="151.5">† All typical values are at V</text>
<text x="15.9" y="155">‡ Pulse skew is defined as the |t</text>
<text x="49.4" y="152.9">CC = 5 V and TA = 25°C.</text>
<text x="15.9" y="158.6">§ Skew limit is the maximum difference in propagation delay times between any two channels of one device and between any two devices. This</text>
<text x="56.2" y="156.4">d(ODH) – td(ODL)| of each channel.</text>
<text x="18" y="162.8">parameter is applicable at one VCC and operating temperature within the recommended operating conditions.</text>
<text x="88" y="170.5">SYMBOL EQUIVALENTS</text>
<text x="54.6" y="175.4">DATA-SHEET PARAMETER</text>
<text x="99.4" y="175.4">EIA/TIA-422-B</text>
<text x="135.5" y="175.4">RS-485</text>
<text x="67.8" y="185">|VOD1|</text>
<text x="70.7" y="180.2">VO</text>
<text x="103.1" y="180.2">Voa, Vob</text>
<text x="107" y="185">Vo</text>
<text x="134.6" y="180.2">Voa, Vob</text>
<text x="138.6" y="185">Vo</text>
<text x="67.8" y="189.8">|VOD2|</text>
<text x="98.8" y="189.8">Vt (RL = 100 Ω)</text>
<text x="131.2" y="189.8">Vt (RL = 54 Ω)</text>
<text x="67.8" y="196.4">|VOD3|</text>
<text x="127.8" y="194.6">Vt (Test Termination</text>
<text x="69.5" y="203.1">Vtest</text>
<text x="130" y="198.2">Measurement 2)</text>
<text x="137.8" y="203.1">Vtst</text>
<text x="67.4" y="207.9">∆|VOD|</text>
<text x="100.9" y="207.9">||V t|–|V t||</text>
<text x="132.4" y="207.9">||V t|–|V t||</text>
<text x="69.7" y="212.6">VOC</text>
<text x="105.2" y="212.6">|Vos|</text>
<text x="136.8" y="212.6">|Vos|</text>
<text x="67.4" y="217.4">∆|VOC|</text>
<text x="101.4" y="217.4">|Vos –Vos|</text>
<text x="132.9" y="217.4">|Vos –Vos|</text>
<text x="70.3" y="222.2">IOS</text>
<text x="71.3" y="227">IO</text>
<text x="101.8" y="222.2">|Isa|, |Isb|</text>
<text x="101.8" y="227">|Ixa|, |Ixb|</text>
<text x="136.5" y="227">Iia, Iib</text>
<text x="15.9" y="270.7">6</text>
</g>
<text font-size="2.5" fill="#231f20" x="15.8" y="22.7">SLLS056D – AUGUST 1987 – REVISED SEPTEMBER 1995</text>
<g font-size="2.1" fill="#231f20">
<text x="76.3" y="271">POST OFFICE BOX 655303</text>
<text x="105.9" y="271">DALLAS, TEXAS 75265</text>
</g>
</svg>
